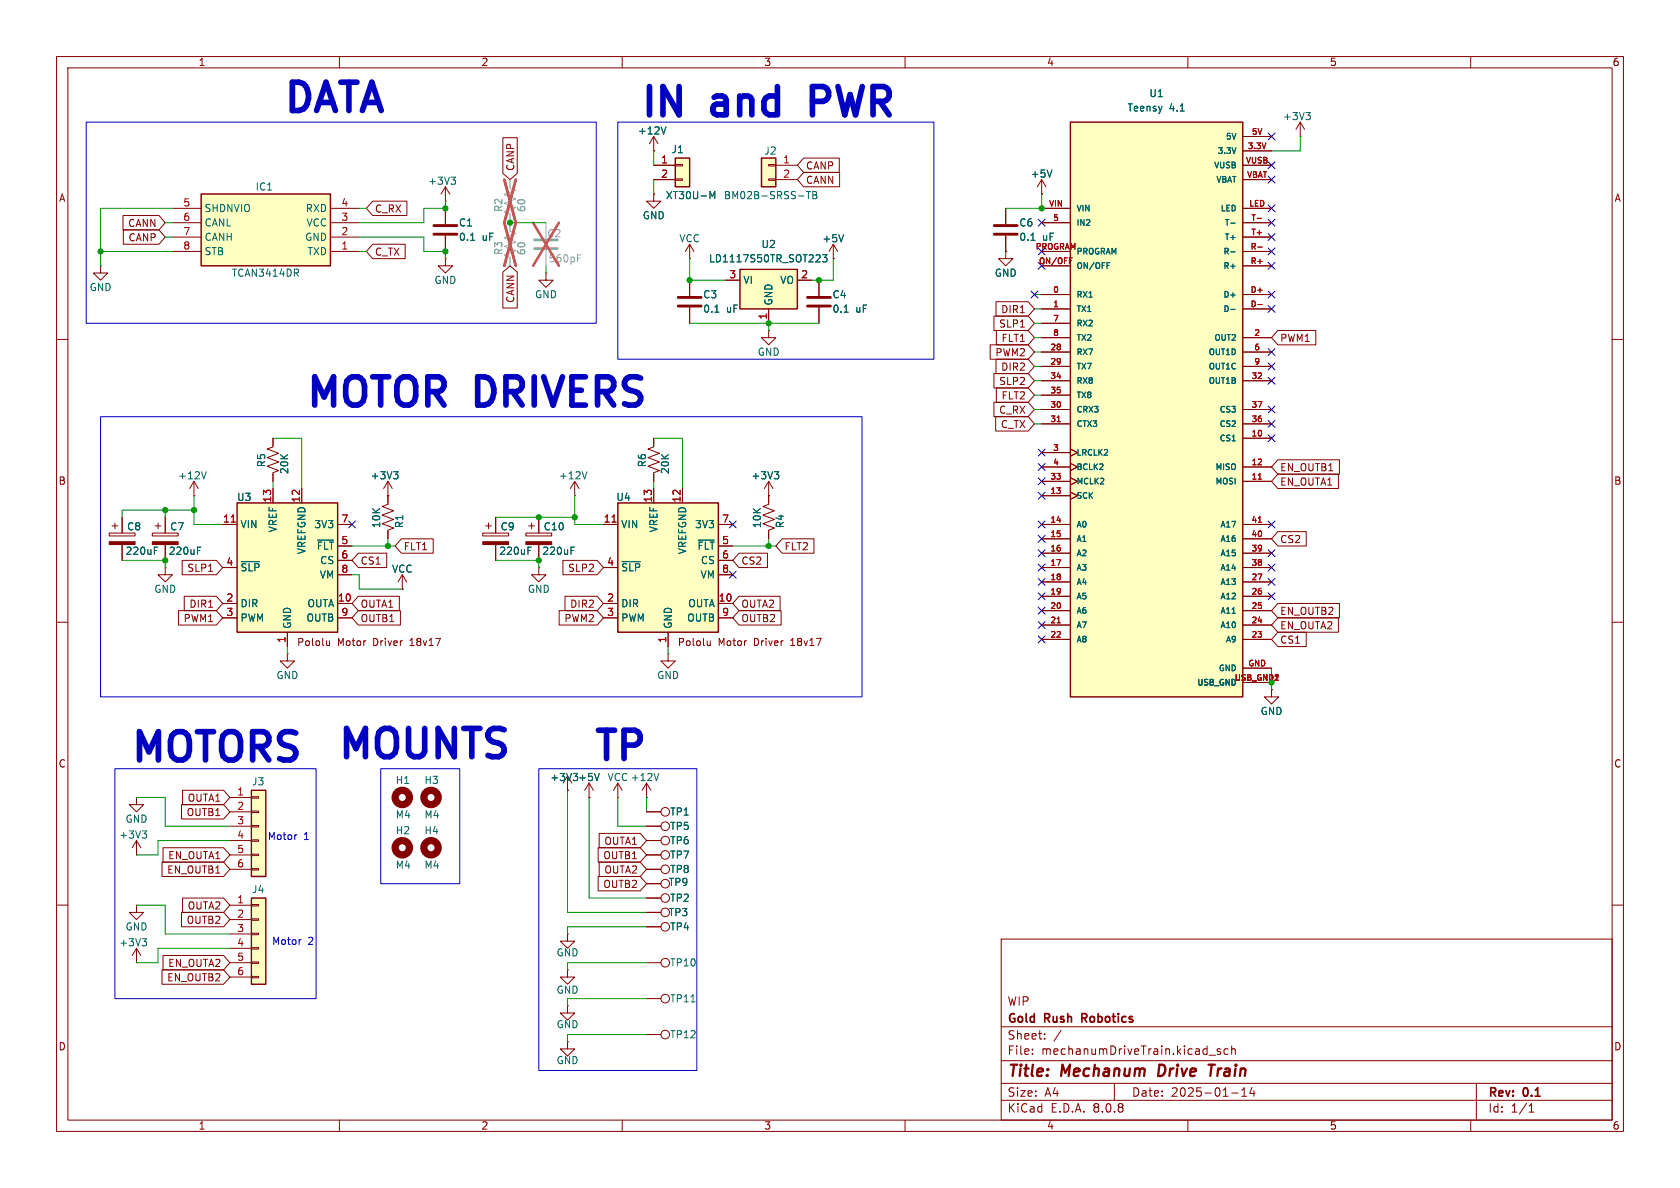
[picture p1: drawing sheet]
<svg xmlns="http://www.w3.org/2000/svg" width="297mm" height="210mm" viewBox="0 0 297 210" stroke-linecap="round" stroke-linejoin="round" font-family="sans-serif">
<g fill="none" stroke="#840000" stroke-width=".18">
<path d="M10 10h277v190h-277zM12 12h273v186h-273zM60 10v2M110 10v2M160 10v2M210 10v2M260 10v2M10 60h2M285 60h2M10 110h2M29.2 100.3v1.3h1.3l-1.3 1.3-1.3-1.3h1.3M29.2 100.3h.1"/>
<path d="M285 110h2M114.3 148.6h2.5M10 160h2M177 166h108v32h-108zM285 160h2M60 198v2M110 198v2M160 198v2M177 194.5h108M177 191.5h108M177 187.5h108M177 181.5h108"/>
<path d="M182.5 186.3v.1M182.5 185.5v.1M184.7 183.6v.1M184.7 182.8v.1M187.6 182.1l-1.3 2M197 191.5v3M210 198v2M213.7 186.5h1.2M215.7 185.5l-.3-.1-.2 .2v.2l.5 .2v.3h-.5M217.1 185.5l-.4-.1-.3 .3v.4l.1 .2h.6M217.7 185.5l.3-.1 .3 .1 .1 .9M217.7 184.9v1.5"/>
<path d="M217.7 193.2h1.2M219.5 193.8h.9M219.5 192.7l.5-.4v1.5M221.3 192.2l-.3 1.1h.9M221.7 192.8v1M260 198v2M261 191.5v6.5M270.3 196.6h.9M270.3 195.5l.4-.4v1.5"/>
<circle cx="117.6" cy="148.6" r=".76"/>
</g>
<path d="M205 188.2l-.3 2h.5M213.6 188.2h1.2M214.2 188.2l-.2 2" fill="none" stroke="#840000" stroke-width=".4"/>
<path d="M191.3 180h.5M191.8 179.2h-.5v1.5" fill="none" stroke="#840000" stroke-width=".3"/>
<circle cx="71.1" cy="141" r="1.27" fill="none" stroke="#840000" stroke-width="1.3"/>
<path d="M119.4 27.9h2.5v5.1h-2.5z" fill="#ffffc2"/>
<g fill="none" stroke="#840000" stroke-width=".18">
<path d="M115.6 26.7h.1M115.6 29.2h3.8M115.6 31.8h3.8M115.6 24.1l-.8 1.3M115.6 24.1v2.6M115.6 24.1l.7 1.3M119.4 31.6h1.2v.3h-1.2zM119.4 29.1h1.2v.2h-1.2zM121.9 45.7h.1M121.9 43.2l-.7 1.3M121.9 43.2v2.5M121.9 43.2l.8 1.3"/>
<path d="M144.8 49.5v2.8M144.8 54.4v2.8M177.8 44.5v1.2h1.3l-1.3 1.3-1.3-1.3h1.3M177.8 44.5h.1M24.1 141v1.2h1.3l-1.3 1.3-1.2-1.3h1.2M24.1 141h.1M24.1 151.1h.1M24.1 148.6l-.7 1.3M24.1 148.6v2.5M24.1 148.6l.8 1.3M100.3 165.1v1.3h1.3l-1.3 1.2-1.2-1.2h1.2M100.3 165.1h.1"/>
<path d="M114.3 170.2h2.5M114.3 163.8h2.5"/>
<circle cx="117.6" cy="163.8" r=".76"/>
<circle cx="117.6" cy="170.2" r=".76"/>
</g>
<path d="M119.4 27.9h2.5v5.1h-2.5z" fill="none" stroke="#840000" stroke-width=".25"/>
<path d="M125.5 33.9l.4 .9 .5-.9v1.2M149.2 55.2h.8M25.1 146.9h.8l-.4 .5M25.7 147.4l.2 .2v.3l-.2 .3" fill="none" stroke="#006464" stroke-width=".18"/>
<path d="M142.7 54.1h4.1M142.7 52.6h4.1" fill="none" stroke="#840000" stroke-width=".51"/>
<path d="M44.4 139.7h2.6v15.2h-2.6z" fill="#ffffc2"/>
<path d="M40.6 141h3.8M40.6 143.5h3.8M40.6 146.1h3.8M40.6 148.6h3.8M40.6 151.1h3.8M40.6 153.7h3.8M44.4 153.5h1.3v.3h-1.3zM44.4 151h1.3v.3h-1.3zM44.4 148.5h1.3v.2h-1.3zM44.4 145.9h1.3v.3h-1.3zM44.4 143.4h1.3v.2h-1.3zM44.4 140.8h1.3v.3h-1.3z" fill="none" stroke="#840000" stroke-width=".18"/>
<path d="M44.4 139.7h2.6v15.2h-2.6z" fill="none" stroke="#840000" stroke-width=".25"/>
<path d="M44.4 158.8h2.6v15.2h-2.6z" fill="#ffffc2"/>
<g fill="none" stroke="#840000" stroke-width=".18">
<path d="M177.8 36.8v2.8M177.8 41.7v2.8M135.9 87.6v1.6l-1 .3 2 .8-2 .8 2 .7-2 .8 2 .7-1 .4v1.6M44.4 159.9h1.3v.2h-1.3zM40.6 160h3.8M40.6 162.6h3.8M40.6 165.1h3.8M40.6 167.6h3.8M40.6 170.2h3.8M40.6 172.7h3.8M44.4 172.6h1.3v.2h-1.3zM44.4 170.1h1.3v.2h-1.3z"/>
<path d="M44.4 167.5h1.3v.3h-1.3zM44.4 165h1.3v.2h-1.3zM44.4 162.4h1.3v.3h-1.3z"/>
</g>
<path d="M44.4 158.8h2.6v15.2h-2.6z" fill="none" stroke="#840000" stroke-width=".25"/>
<path d="M175.8 39.9h4M175.8 41.4h4" fill="none" stroke="#840000" stroke-width=".51"/>
<path d="M182.3 42.5h.7" fill="none" stroke="#006464" stroke-width=".18"/>
<path d="M134.6 27.9h2.6v5.1h-2.6z" fill="#ffffc2"/>
<g fill="none" stroke="#840000" stroke-width=".18">
<path d="M78.7 35.6h.1M78.7 33l-.7 1.3M78.7 33v2.6M78.7 36.8v2.8M78.7 33l.8 1.3M135.9 31.6h1.3v.3h-1.3zM135.9 29.1h1.3v.2h-1.3zM137.2 29.2h3.8M137.2 31.8h3.8M78.7 45.7v1.3h1.3l-1.3 1.3-1.2-1.3h1.2M78.7 45.7h.1M78.7 41.7v2.8"/>
<path d="M96.5 48.3v1.2h1.3l-1.3 1.3-1.3-1.3h1.3M96.5 48.3h.1M115.6 77.5v1.5l-1 .4 2 .7-2 .8 2 .8-2 .7 2 .8-1 .4v1.5M85.3 94.2h4.6v.5h-4.6zM85.9 93h1M86.4 92.5v1M87.6 91.4v2.8M87.6 96.3v2.8M93 94.2h4.5v.5h-4.5zM93.5 93h1M94 92.5v1M95.2 91.4v2.8"/>
<path d="M95.2 96.3v2.8M101.6 87.6h.1M101.6 85.1l-.8 1.3M101.6 85.1v2.5M101.6 85.1l.8 1.3M95.2 100.3v1.3h1.3l-1.3 1.3-1.2-1.3h1.2M95.2 100.3h.1M100.3 139.7h.1M100.3 137.2v2.5M104.1 138.4l-.7 1.3M104.1 138.4v2.6M104.1 138.4l.8 1.3"/>
<path d="M109.2 138.4l-.7 1.3M109.2 138.4v2.6M109.2 138.4l.8 1.3M114.3 138.4l-.8 1.3M114.3 138.4v2.6M114.3 138.4l.8 1.3M104.1 141h.1M109.2 141h.1M114.3 141h.1M114.3 143.5h2.5M114.3 151.1h2.5M114.3 146.1h2.5"/>
<path d="M114.3 156.2h2.5M114.3 158.8h2.5M114.3 153.7h2.5M24.1 170.2h.1M24.1 167.6l-.7 1.3M24.1 167.6v2.6M24.1 167.6l.8 1.3M100.3 171.5v1.2h1.3l-1.3 1.3-1.2-1.3h1.2M100.3 171.5h.1M100.3 177.8v1.3h1.3l-1.3 1.2-1.2-1.2h1.2M100.3 177.8h.1M114.3 176.5h2.5"/>
<path d="M114.3 161.3h2.5M100.3 184.2v1.2h1.3l-1.3 1.3-1.2-1.3h1.2M100.3 184.2h.1M114.3 182.9h2.5"/>
<circle cx="117.6" cy="156.2" r=".76"/>
<circle cx="117.6" cy="158.7" r=".76"/>
<circle cx="117.6" cy="146" r=".76"/>
<circle cx="117.6" cy="143.5" r=".76"/>
<circle cx="117.6" cy="151.1" r=".76"/>
<circle cx="117.6" cy="153.7" r=".76"/>
<circle cx="117.6" cy="161.3" r=".76"/>
<circle cx="117.6" cy="176.5" r=".76"/>
<circle cx="117.6" cy="182.9" r=".76"/>
</g>
<path d="M134.6 27.9h2.6v5.1h-2.6z" fill="none" stroke="#840000" stroke-width=".25"/>
<g fill="none" stroke="#006464" stroke-width=".18">
<path d="M79.7 31.3h.8l-.4 .5M80.3 31.8l.2 .2v.3l-.2 .3M142.6 33.9h.7M142.9 33.9v1.2M143.7 33.9h.4l.3 .2-.3 .4 .3 .1v.3l-.2 .2h-.5zM143.7 34.5h.4M83.2 42.5h.7M93.3 97.3h.5M93.3 96.7h.6M100.9 97.3h.5M100.9 96.7h.7M103.8 83.4l-.5 1.3"/>
<path d="M116.5 136.7l-.5 1.3M25.1 165.9h.8l-.4 .5M25.7 166.4l.2 .3v.3l-.2 .2M122.2 177.1h.7"/>
</g>
<path d="M90.2 31.8v1.5l1 .4-2 .7 2 .8-2 .7 2 .8-2 .8 1 .3v3.1l1 .4-2 .7 2 .8-2 .8 2 .7-2 .8 1 .4v1.5M96.5 39.4v2.8M96.5 44.2v2.8" fill="none" stroke="#a1a1a1" stroke-width=".18"/>
<path d="M89.2 31.7l2 7.7-2 7.6M91.2 31.7l-2 7.7 2 7.6M94.2 39.4l4.6 7.6M98.8 39.4l-4.6 7.6" fill="none" stroke="#e65255" stroke-width=".46"/>
<path d="M76.7 39.9h4.1M76.7 41.4h4.1" fill="none" stroke="#840000" stroke-width=".51"/>
<g fill="#840000" stroke="#840000" stroke-width=".18">
<path d="M93 95.8h4.5v.5h-4.5z"/>
<path d="M85.3 95.8h4.6v.5h-4.6z"/>
</g>
<path d="M94.5 43.9h4.1M94.5 42.4h4.1" fill="none" stroke="#a1a1a1" stroke-width=".51"/>
<path d="M102.1 45.6h.4M102.1 45h.6" fill="none" stroke="#989898" stroke-width=".18"/>
<path d="M109.2 88.9h17.8v22.9h-17.8z" fill="#ffffc2"/>
<path d="M109.2 88.9h17.8v22.9h-17.8z" fill="none" stroke="#840000" stroke-width=".25"/>
<g fill="none" stroke="#840000" stroke-width=".18">
<path d="M184.1 34.3h.1M184.1 31.8l-.7 1.2M184.1 31.8v2.5M184.1 31.8l.8 1.2M147.3 45.7h.1M147.3 43.2l-.7 1.3M147.3 43.2v2.5M147.3 43.2l.8 1.3M68.6 87.6h.1M68.6 85.1v4.1l-1 .3 2 .8-2 .8 2 .7-2 .8 2 .7-1 .4v1.6M68.6 85.1l-.8 1.3M68.6 85.1l.7 1.3"/>
<path d="M106.7 92.7h2.5M115.6 86.4v2.5M120.6 86.4v2.5M127 92.7h2.5M127 96.5h2.5M127 99.1h2.5M106.7 106.7h2.5M106.7 109.2h2.5M106.7 100.3h2.5M118.1 111.8v2.5M125.6 113.3v.8M125.6 114l-.2 .1h-.3"/>
<path d="M127 106.7h2.5M127 109.2h2.5M127 101.6h2.5"/>
</g>
<path d="M108.2 92.3h.7" fill="none" stroke="#a90000" stroke-width=".18"/>
<path d="M186 30l-.5 1.3M149.1 41.5l-.4 1.2M69.6 83.4h.8l-.5 .5M70.1 83.9l.3 .2v.3l-.3 .3M110 99.3h3.2M123.4 95.5h2.9" fill="none" stroke="#006464" stroke-width=".18"/>
<path d="M35.6 34.3h22.8v12.7h-22.8z" fill="#ffffc2"/>
<path d="M35.6 34.3h22.8v12.7h-22.8z" fill="none" stroke="#840000" stroke-width=".25"/>
<path d="M30.5 39.4h5.1M30.5 36.8h5.1M58.4 39.4h5.1M58.4 36.8h5.1M30.5 44.5h5.1M30.5 41.9h5.1M58.4 44.5h5.1M58.4 41.9h5.1" fill="none" stroke="#840000" stroke-width=".18"/>
<path d="M52.3 48.2l.5 .6M52.7 47.7v.4" fill="none" stroke="#006464" stroke-width=".18"/>
<path d="M41.9 88.9h17.8v22.9h-17.8z" fill="#ffffc2"/>
<path d="M41.9 88.9h17.8v22.9h-17.8z" fill="none" stroke="#840000" stroke-width=".25"/>
<g fill="none" stroke="#840000" stroke-width=".18">
<path d="M115.6 34.3v1.3h1.2l-1.2 1.2-1.3-1.2h1.3M115.6 34.3h.1M17.8 47v1.3h1.2l-1.2 1.2-1.3-1.2h1.3M17.8 47h.1M48.3 77.5v1.5l-1.1 .4 2.1 .7-2.1 .8 2.1 .8-2.1 .7 2.1 .8-1 .4v1.5M19.3 94.2h4.6v.5h-4.6zM19.8 93h1M20.3 92.5v1M21.6 91.4v2.8M21.6 96.3v2.8M26.9 94.2h4.6v.5h-4.6zM27.4 93h1"/>
<path d="M27.9 92.5v1M29.2 91.4v2.8M29.2 96.3v2.8M34.3 87.6h.1M34.3 85.1l-.8 1.3M34.3 85.1v2.5M34.3 85.1l.8 1.3M39.4 92.7h2.5M48.3 86.4v2.5M53.3 86.4v2.5M59.7 92.7h2.5M59.7 96.5h2.5"/>
<path d="M59.7 99.1h2.5M39.4 106.7h2.5M39.4 109.2h2.5M39.4 100.3h2.5M50.8 111.8v2.5M58.3 113.3v.8M58.3 114l-.2 .1h-.3M59.7 106.7h2.5M59.7 109.2h2.5M59.7 101.6h2.5M71.1 104.1h.1M71.1 101.6l-.7 1.3"/>
<path d="M71.1 101.6v2.5M71.1 101.6l.8 1.3M118.1 115.6v1.2h1.3l-1.3 1.3-1.3-1.3h1.3M118.1 115.6h.1"/>
</g>
<path d="M40.9 92.3h.7" fill="none" stroke="#a90000" stroke-width=".18"/>
<path d="M27.3 97.3h.4M27.3 96.7h.6M34.9 97.3h.4M34.9 96.7h.6M36.5 83.4l-.5 1.3M42.6 99.3h3.3M56.1 95.5h2.9" fill="none" stroke="#006464" stroke-width=".18"/>
<g fill="#840000" stroke="#840000" stroke-width=".18">
<path d="M19.3 95.8h4.6v.5h-4.6z"/>
<path d="M26.9 95.8h4.6v.5h-4.6z"/>
</g>
<path d="M189.2 21.6h30.5v101.6h-30.5z" fill="#ffffc2"/>
<path d="M189.2 21.6h30.5v101.6h-30.5z" fill="none" stroke="#840000" stroke-width=".25"/>
<g fill="none" stroke="#840000" stroke-width=".18">
<path d="M184.1 39.4h5.1M184.1 36.8h5.1M219.7 39.4h5.1M219.7 24.1h5.1M219.7 36.8h5.1M219.7 31.8h5.1M219.7 29.2h5.1M219.7 26.7h5.1M229.9 24.1h.1M229.9 21.6l-.8 1.3M229.9 21.6v2.5M229.9 21.6l.7 1.3"/>
<path d="M184.1 52.1h5.1M184.1 54.6h5.1M184.1 59.7h5.1M184.1 57.2h5.1M184.1 47h5.1M184.1 44.5h5.1M219.7 52.1h5.1M219.7 54.6h5.1M219.7 59.7h5.1M219.7 47h5.1M219.7 44.5h5.1M219.7 41.9h5.1"/>
<path d="M184.1 62.2h5.1M184.1 64.8h5.1M184.1 72.4h5.1M184.1 74.9h5.1M184.1 67.3h5.1M184.1 69.9h5.1M189.2 79.4l1.3 .6-1.3 .6M219.7 77.5h5.1M219.7 62.2h5.1M219.7 64.8h5.1M219.7 72.4h5.1M219.7 74.9h5.1"/>
<path d="M219.7 67.3h5.1M184.1 85.1h5.1M184.1 82.6h5.1M184.1 87.6h5.1M184.1 92.7h5.1M184.1 95.3h5.1M184.1 97.8h5.1M184.1 80h5.1M189.2 87l1.3 .6-1.3 .7M189.2 84.5l1.3 .6-1.3 .6M189.2 81.9l1.3 .7-1.3 .6M219.7 85.1h5.1"/>
<path d="M219.7 82.6h5.1M219.7 92.7h5.1M219.7 95.3h5.1M219.7 97.8h5.1M184.1 100.3h5.1M184.1 102.9h5.1M184.1 105.4h5.1M184.1 108h5.1M184.1 110.5h5.1M184.1 113h5.1M219.7 100.3h5.1M219.7 102.9h5.1"/>
<path d="M219.7 105.4h5.1M219.7 108h5.1M219.7 110.5h5.1M219.7 113h5.1M219.7 118.1h5.1M219.7 120.7h5.1"/>
</g>
<path d="M222.2 38.6h.8M189.1 46.1h.3M189.1 45.6h.4M222.4 53.8h.7M222.4 43.7h.7M186.9 74.5h.6M222.4 84.7h.6M222.4 92.3h.6M186.9 110.1h.6" fill="none" stroke="#a90000" stroke-width=".18"/>
<path d="M230.9 19.9h.8l-.5 .5M217.6 39.4h.8M231.4 20.4l.3 .2v.3l-.3 .3M195.7 46.9h.4M195.7 46.4h.5M217.6 54.7h.8M217.6 44.5h.8M217.8 108.4h.6" fill="none" stroke="#006464" stroke-width=".18"/>
<path d="M130.8 47.6h10.2v7h-10.2z" fill="#ffffc2"/>
<path d="M130.8 47.6h10.2v7h-10.2z" fill="none" stroke="#840000" stroke-width=".25"/>
<g fill="none" stroke="#840000" stroke-width=".18">
<path d="M21.7 38.1h6.4l1.1 1.3-1.1 1.2h-6.4zM65.9 35.6h6v2.5h-6l-1.1-1.3zM78.7 36.8v2.8M88.9 24.3h2.5v6.3l-1.2 1.2-1.3-1.2zM115.6 26.7h.1M115.6 34.3h.1M115.6 29.2h3.8M115.6 31.8h3.8M142.1 30.5h6.3v2.5h-6.3l-1.1-1.2zM142.1 27.9h6.3v2.6h-6.3l-1.1-1.3zM177.8 36.8v2.8M184.1 34.3h.1"/>
<path d="M184.1 39.4h5.1M184.1 36.8h5.1M219.7 29.2h5.1M219.7 31.8h5.1M219.7 39.4h5.1M219.7 24.1h5.1M219.7 36.8h5.1M219.7 26.7h5.1M21.8 40.6h6.3l1.1 1.3-1.1 1.3h-6.3zM65.9 43.2h5.7v2.5h-5.7l-1.1-1.2zM78.7 41.7v2.8M88.9 48.1l1.3-1.1 1.2 1.1v6.4h-2.5z"/>
<path d="M121.9 49.5v2.8M121.9 54.4v2.8M128.3 49.5h2.5M135.9 58.4v1.3h1.3l-1.3 1.3-1.3-1.3h1.3M135.9 58.4h.1M135.9 54.6v2.6M141 49.5h2.5M144.8 49.5v2.8M144.8 54.4v2.8M147.3 45.7h.1M175.7 55.9h6.1l1.1 1.3-1.1 1.2h-6.1zM176.1 53.3h5.7l1.1 1.3-1.1 1.3h-5.7z"/>
<path d="M176.1 58.4h5.7l1.1 1.3-1.1 1.3h-5.7zM177.8 44.5h.1M177.8 41.7v2.8M184.1 52.1h5.1M184.1 54.6h5.1M184.1 59.7h5.1M184.1 57.2h5.1M184.1 47h5.1M184.1 44.5h5.1M219.7 52.1h5.1M219.7 54.6h5.1M219.7 59.7h5.1"/>
<path d="M219.7 47h5.1M219.7 44.5h5.1M219.7 41.9h5.1M225.9 58.4h6.7v2.6h-6.7l-1.1-1.3zM48.3 77.5v1.2M115.6 77.5v1.2M175.1 61h6.7l1.1 1.2-1.1 1.3h-6.7zM175.7 71.1h6.1l1.1 1.3-1.1 1.3h-6.1zM175.7 66h6.1l1.1 1.3-1.1 1.3h-6.1zM176 73.7h5.8l1.1 1.2-1.1 1.3h-5.8zM176.1 63.5h5.7l1.1 1.3-1.1 1.2h-5.7zM176.1 68.6h5.7l1.1 1.3-1.1 1.2h-5.7z"/>
<path d="M184.1 62.2h5.1M184.1 64.8h5.1M184.1 72.4h5.1M184.1 74.9h5.1M184.1 67.3h5.1M184.1 69.9h5.1M189.2 79.4l1.3 .6-1.3 .6M219.7 77.5h5.1M219.7 62.2h5.1M219.7 64.8h5.1M219.7 72.4h5.1M219.7 74.9h5.1"/>
<path d="M219.7 67.3h5.1M21.6 91.4v2.8M21.6 96.3v2.8M29.2 91.4v2.8M29.2 96.3v2.8M32.2 99.1h6.1l1.1 1.2-1.1 1.3h-6.1zM39.4 92.7h2.5M48.3 83.8v1.3M48.3 86.4v2.5M53.3 86.4v2.5M59.7 92.7h2.5M59.7 96.5h2.5"/>
<path d="M59.7 99.1h2.5M63.3 97.8h5.1v2.5h-5.1l-1.1-1.2zM68.6 87.6h.1M68.6 87.6v1.3M68.6 94v1.3M71 95.2h5.6v2.6h-5.6l-1.2-1.3zM87.6 91.4v2.8M87.6 96.3v2.8M95.2 91.4v2.8M95.2 96.3v2.8M99.5 99.1h6.1l1.1 1.2-1.1 1.3h-6.1zM106.7 92.7h2.5"/>
<path d="M115.6 83.8v1.3M115.6 86.4v2.5M120.6 86.4v2.5M127 92.7h2.5M127 96.5h2.5M127 99.1h2.5M130.7 97.8h5v2.5h-5l-1.2-1.2zM135.9 87.6h.1M135.9 85.1v3.8M135.9 94v1.3M135.9 85.1l-.8 1.3M135.9 85.1l.8 1.3"/>
<path d="M138.3 95.2h5.6v2.6h-5.6l-1.1-1.3zM184.1 92.7h5.1M184.1 85.1h5.1M184.1 82.6h5.1M184.1 87.6h5.1M184.1 95.3h5.1M184.1 97.8h5.1M184.1 80h5.1M189.2 87l1.3 .6-1.3 .7M189.2 84.5l1.3 .6-1.3 .6M189.2 81.9l1.3 .7-1.3 .6M219.7 92.7h5.1"/>
<path d="M219.7 85.1h5.1M219.7 82.6h5.1M219.7 95.3h5.1M219.7 97.8h5.1M225.9 83.8h10.7v2.6h-10.7l-1.1-1.3zM225.9 94h5v2.5h-5l-1.1-1.2zM225.9 81.3h10.9v2.5h-10.9l-1.1-1.2zM31.5 107.9h6.8l1.1 1.3-1.1 1.3h-6.8zM32.6 105.4h5.7l1.1 1.3-1.1 1.3h-5.7zM39.4 106.7h2.5M39.4 109.2h2.5M39.4 100.3h2.5"/>
<path d="M50.8 115.6v1.2h1.3l-1.3 1.3-1.3-1.3h1.3M50.8 115.6h.1M50.8 111.8v2.5M59.7 106.7h2.5M59.7 109.2h2.5M59.7 101.6h2.5M63.3 107.9h7.5v2.6h-7.5l-1.1-1.3zM63.3 105.4h7.3v2.6h-7.3l-1.1-1.3zM71.1 104.1h.1M98.9 107.9h6.7l1.1 1.3-1.1 1.3h-6.7zM99.9 105.4h5.7l1.1 1.3-1.1 1.3h-5.7zM106.7 106.7h2.5"/>
<path d="M106.7 109.2h2.5M106.7 100.3h2.5M118.1 111.8v2.5M127 106.7h2.5M127 109.2h2.5M127 101.6h2.5M130.7 105.4h7.2v2.6h-7.2l-1.2-1.3zM130.7 107.9h7.4v2.6h-7.4l-1.2-1.3zM184.1 100.3h5.1M184.1 102.9h5.1M184.1 105.4h5.1M184.1 108h5.1"/>
<path d="M184.1 110.5h5.1M184.1 113h5.1M219.7 100.3h5.1M219.7 102.9h5.1M219.7 105.4h5.1M219.7 108h5.1M219.7 110.5h5.1M219.7 113h5.1M219.7 118.1h5.1M225.9 106.7h10.9v2.5h-10.9l-1.1-1.2zM225.9 109.2h10.7v2.6h-10.7l-1.1-1.3zM225.9 111.8h5v2.5h-5l-1.1-1.3z"/>
<path d="M32.3 139.7h7.2l1.1 1.3-1.1 1.2h-7.2zM100.3 139.7h.1M219.7 120.7h5.1M224.8 121.9v1.3h1.3l-1.3 1.3-1.3-1.3h1.3M224.8 121.9h.1M28.6 152.4h10.9l1.1 1.3-1.1 1.2h-10.9zM28.8 149.9h10.7l1.1 1.2-1.1 1.3h-10.7zM32.1 142.2h7.4l1.1 1.3-1.1 1.3h-7.4zM32.3 158.7h7.2l1.1 1.3-1.1 1.3h-7.2zM104.1 141h.1M105.7 149.9h7.5l1.1 1.2-1.1 1.3h-7.5zM105.7 154.9h7.5l1.1 1.3-1.1 1.3h-7.5z"/>
<path d="M105.9 147.3h7.3l1.1 1.3-1.1 1.3h-7.3zM105.9 152.4h7.3l1.1 1.3-1.1 1.2h-7.3zM114.3 143.5h2.5M114.3 151.1h2.5M114.3 148.6h2.5M114.3 146.1h2.5M114.3 156.2h2.5M114.3 158.8h2.5M114.3 153.7h2.5M24.1 160v1.3h1.3l-1.3 1.3-1.2-1.3h1.2M24.1 160h.1M28.6 171.4h10.9l1.1 1.3-1.1 1.3h-10.9z"/>
<path d="M28.8 168.9h10.7l1.1 1.3-1.1 1.3h-10.7zM32.1 161.3h7.4l1.1 1.3-1.1 1.2h-7.4zM114.3 163.8h2.5M114.3 161.3h2.5"/>
</g>
<g fill="none" stroke="#006464" stroke-width=".18">
<path d="M125.5 33.9l.4 .9 .5-.9v1.2M186 30l-.5 1.3M217.6 39.4h.8M83.2 42.5h.7M126.4 55.2h.7M145.4 45h.8l-.4 .5 .3 .1v.6l-.1 .1-.6-.1M149.1 41.5l-.4 1.2M149.2 55.2h.8M182.3 42.5h.7M195.7 46.9h.4M195.7 46.4h.5M217.6 54.7h.8"/>
<path d="M217.6 44.5h.8M27.3 97.3h.4M27.3 96.7h.6M34.9 97.3h.4M34.9 96.7h.6M42.6 99.3h3.3M56.1 95.5h2.9M69.6 83.4h.8l-.5 .5M70.1 83.9l.3 .2v.3l-.3 .3M93.3 97.3h.5M93.3 96.7h.6M100.9 97.3h.5"/>
<path d="M100.9 96.7h.7M110 99.3h3.2M123.4 95.5h2.9M136.9 83.4h.8l-.4 .5M137.4 83.9l.3 .2v.3l-.3 .3M217.8 108.4h.6"/>
</g>
<path d="M119.9 54.1h4.1M119.9 52.6h4.1" fill="none" stroke="#840000" stroke-width=".51"/>
<g fill="none" stroke="#840000" stroke-width="1.3">
<circle cx="71.1" cy="149.9" r="1.27"/>
<circle cx="76.2" cy="149.9" r="1.27"/>
<circle cx="76.2" cy="141" r="1.27"/>
</g>
<path d="M15.2 21.6h90.2v35.6h-90.2zM109.2 21.6h55.9v41.9h-55.9zM17.8 73.7h134.6v49.5h-134.6zM20.3 135.9h35.6v40.6h-35.6zM67.3 135.9h14v20.3h-14zM95.2 135.9h28v53.3h-28zM52.4 147.6h.1M53.1 166.1h.1" fill="none" stroke="#0000c2" stroke-width=".18"/>
<g fill="none" stroke="#009600" stroke-width=".18">
<path d="M29.2 39.4h1.3M30.5 36.8h-12.7v10.2M63.5 36.8h1.3M78.7 35.6v1.2h-3.8v2.6h-11.4M90.2 39.4h6.3M115.6 26.7v2.5M115.6 31.8v2.5M184.1 34.3v2.5h-6.3M229.9 24.1v2.6h-5.1M17.8 44.5h12.7M29.2 41.9h1.3M63.5 44.5h1.3"/>
<path d="M63.5 41.9h11.4v2.6h3.8v1.2M96.5 47v1.3M121.9 57.2h22.9M121.9 45.7v3.8h6.4M135.9 57.2v1.2M147.3 45.7v3.8h-3.8M182.9 57.2h1.2M182.9 54.6h1.2M182.9 52.1h1.2M182.9 59.7h1.2M48.3 77.5h5v8.9M115.6 77.5h5v8.9"/>
<path d="M182.9 74.9h1.2M182.9 64.8h1.2M182.9 69.9h1.2M182.9 72.4h1.2M182.9 62.2h1.2M182.9 67.3h1.2M21.6 99.1h7.6v1.2M29.2 90.2v1.2M34.3 87.6v5.1h5.1M34.3 90.2h-12.7v1.2M48.3 85.1v1.3M62.2 96.5h7.6"/>
<path d="M68.6 95.3v1.2M87.6 91.4h14M87.6 99.1h7.6v1.2M101.6 87.6v5.1h5.1M115.6 85.1v1.3M129.5 96.5h7.7M135.9 95.3v1.2M50.8 114.3v1.3M62.2 101.6h1.3v2.5h7.6M118.1 114.3v1.3M224.8 118.1v3.8M100.3 139.7v21.6h14"/>
<path d="M24.1 141h5.1v5.1h11.4M40.6 148.6h-12.7v2.5h-3.8M104.1 141v17.8h10.2M109.2 141v5.1h5.1M114.3 141v2.5M24.1 160h5.1v5.1h11.4M40.6 167.6h-12.7v2.6h-3.8M114.3 163.8h-14v1.3M114.3 170.2h-14v1.3M114.3 176.5h-14v1.3M114.3 182.9h-14v1.3"/>
</g>
<g fill="none" stroke="#000084" stroke-width=".18">
<path d="M183.5 38.8l1.3 1.2M184.8 38.8l-1.3 1.2M224.2 36.2l1.2 1.2M224.2 23.5l1.2 1.2M224.2 28.6l1.2 1.2M224.2 31.1l1.2 1.3M224.2 38.8l1.2 1.2M225.4 36.2l-1.2 1.2M225.4 23.5l-1.2 1.2M225.4 28.6l-1.2 1.2M225.4 31.1l-1.2 1.3M225.4 38.8l-1.2 1.2"/>
<path d="M182.3 51.5l1.2 1.2M183.5 51.5l-1.2 1.2M183.5 46.4l1.3 1.2M183.5 43.8l1.3 1.3M184.8 46.4l-1.3 1.2M184.8 43.8l-1.3 1.3M224.2 43.8l1.2 1.3M224.2 41.3l1.2 1.2M224.2 51.5l1.2 1.2M224.2 54l1.2 1.2M224.2 46.4l1.2 1.2M225.4 51.5l-1.2 1.2"/>
<path d="M225.4 43.8l-1.2 1.3M225.4 41.3l-1.2 1.2M225.4 46.4l-1.2 1.2M225.4 54l-1.2 1.2M183.5 79.4l1.3 1.2M184.8 79.4l-1.3 1.2M224.2 66.7l1.2 1.2M224.2 64.2l1.2 1.2M224.2 74.3l1.2 1.2M224.2 61.6l1.2 1.2M224.2 71.8l1.2 1.2M224.2 76.9l1.2 1.2"/>
<path d="M225.4 66.7l-1.2 1.2M225.4 71.8l-1.2 1.2M225.4 64.2l-1.2 1.2M225.4 74.3l-1.2 1.2M225.4 61.6l-1.2 1.2M225.4 76.9l-1.2 1.2M61.6 92.1l1.2 1.2M62.8 92.1l-1.2 1.2M128.9 92.1l1.2 1.2M130.1 92.1l-1.2 1.2M183.5 94.6l1.3 1.3M183.5 99.7l1.3 1.2"/>
<path d="M183.5 97.2l1.3 1.2M183.5 92.1l1.3 1.2M183.5 81.9l1.3 1.3M183.5 84.5l1.3 1.2M183.5 87l1.3 1.2M184.8 94.6l-1.3 1.3M184.8 99.7l-1.3 1.2M184.8 97.2l-1.3 1.2M184.8 92.1l-1.3 1.2M184.8 81.9l-1.3 1.3M184.8 84.5l-1.3 1.2M184.8 87l-1.3 1.2"/>
<path d="M224.2 97.2l1.2 1.2M224.2 92.1l1.2 1.2M224.2 99.7l1.2 1.2M225.4 97.2l-1.2 1.2M225.4 92.1l-1.2 1.2M225.4 99.7l-1.2 1.2M128.9 101l1.2 1.2M130.1 101l-1.2 1.2M183.5 107.3l1.3 1.3M183.5 109.9l1.3 1.2M183.5 112.4l1.3 1.2M183.5 104.8l1.3 1.2"/>
<path d="M183.5 102.3l1.3 1.2M184.8 107.3l-1.3 1.3M184.8 109.9l-1.3 1.2M184.8 112.4l-1.3 1.2M184.8 104.8l-1.3 1.2M184.8 102.3l-1.3 1.2M224.2 104.8l1.2 1.2M224.2 102.3l1.2 1.2M225.4 104.8l-1.2 1.2M225.4 102.3l-1.2 1.2"/>
</g>
<path d="M222.2 38.6h.8M189.1 46.1h.3M189.1 45.6h.4M222.4 53.8h.7M222.4 43.7h.7M186.9 74.5h.6M40.9 92.3h.7M108.2 92.3h.7M222.4 84.7h.6M222.4 92.3h.6M186.9 110.1h.6" fill="none" stroke="#a90000" stroke-width=".18"/>
<path d="M90.2 31.8v1.2M90.2 38.1v2.5M90.2 45.7v1.3" fill="none" stroke="#a1a1a1" stroke-width=".18"/>
<path d="M89.2 31.7l2 7.7-2 7.6M91.2 31.7l-2 7.7 2 7.6" fill="none" stroke="#e65255" stroke-width=".46"/>
<g fill="#009600" stroke="#009600" stroke-width=".18">
<circle cx="17.8" cy="44.5" r=".46"/>
<circle cx="78.7" cy="44.5" r=".46"/>
<circle cx="29.2" cy="99.1" r=".46"/>
<circle cx="68.6" cy="96.5" r=".46"/>
<circle cx="95.2" cy="99.1" r=".46"/>
<circle cx="34.3" cy="90.2" r=".46"/>
<circle cx="29.2" cy="90.2" r=".46"/>
<circle cx="95.2" cy="91.4" r=".46"/>
<circle cx="135.9" cy="57.2" r=".46"/>
<circle cx="135.9" cy="96.5" r=".46"/>
<circle cx="144.8" cy="49.5" r=".46"/>
<circle cx="224.8" cy="120.7" r=".46"/>
<circle cx="184.1" cy="36.8" r=".46"/>
<circle cx="121.9" cy="49.5" r=".46"/>
<circle cx="90.2" cy="39.4" r=".46"/>
<circle cx="78.7" cy="36.8" r=".46"/>
<circle cx="101.6" cy="91.4" r=".46"/>
</g>
<g font-size="7" fill="#0000c2">
<text x="49.5" y="21.3">DATA</text>
<text x="126.1" y="22">and</text>
<text x="145.4" y="22">PWR</text>
<text x="53.4" y="73.3">MOTOR</text>
<text x="84.3" y="73.3">DRIVERS</text>
<text x="22.5" y="136.1">MOTORS</text>
<text x="59.1" y="135.5">MOUNTS</text>
</g>
<g font-size="7" fill="#006464">
<text x="112.6" y="22">IN</text>
<text x="104.3" y="135.8">TP</text>
</g>
<g font-size="2.8" fill="#840000">
<text x="178" y="190.9">Title:</text>
<text x="187.7" y="190.9">Mechanum</text>
<text x="205.6" y="190.9">Drive</text>
<text x="215.4" y="190.9">Train</text>
</g>
<g font-size="2.1" fill="#840000">
<text x="178" y="178">WIP</text>
<text x="178" y="184">Sheet:</text>
<text x="178" y="181.2">Gold</text>
<text x="184.7" y="181.2">Rush</text>
<text x="191.9" y="181.2">Robotics</text>
<text x="178" y="186.7">File:</text>
<text x="184.1" y="186.7">mechanumDriveTrain.kicad_sch</text>
<text x="178" y="196.9">KiCad</text>
<text x="178" y="194.1">Size:</text>
<text x="184.7" y="194.1">A4</text>
<text x="185.7" y="196.9">E.D.A.</text>
<text x="193.3" y="196.9">8.0.8</text>
<text x="200" y="194.1">Date:</text>
<text x="207" y="194.1">2025-01-14</text>
<text x="263" y="194.3">Rev:</text>
<text x="263" y="196.9">Id:</text>
<text x="267.1" y="196.9">1/1</text>
<text x="269.4" y="194.3">0.1</text>
</g>
<g font-size="1.8" fill="#840000">
<text x="35" y="11.9">1</text>
<text x="85" y="11.9">2</text>
<text x="135" y="11.9">3</text>
<text x="185" y="11.9">4</text>
<text x="235" y="11.9">5</text>
<text x="285" y="11.9">6</text>
<text x="10.3" y="35.9">A</text>
<text x="91.1" y="30.3" transform="rotate(-90 91.1 30.3)">CANP</text>
<text x="142.4" y="32.7">CANN</text>
<text x="142.4" y="30.2">CANP</text>
<text x="285.3" y="35.9">A</text>
<text x="22.6" y="40.3">CANN</text>
<text x="66.2" y="37.8">C_RX</text>
<text x="22.6" y="42.9">CANP</text>
<text x="66.2" y="45.4">C_TX</text>
<text x="91.1" y="53.6" transform="rotate(-90 91.1 53.6)">CANN</text>
<text x="176.5" y="58.1">SLP1</text>
<text x="176.9" y="55.6">DIR1</text>
<text x="175.9" y="63.2">PWM2</text>
<text x="176.9" y="65.7">DIR2</text>
<text x="177" y="60.6">FLT1</text>
<text x="226.2" y="60.6">PWM1</text>
<text x="176.5" y="68.3">SLP2</text>
<text x="177" y="70.8">FLT2</text>
<text x="176.5" y="73.3">C_RX</text>
<text x="176.8" y="75.9">C_TX</text>
<text x="226.2" y="83.5">EN_OUTB1</text>
<text x="10.3" y="85.9">B</text>
<text x="226.2" y="86">EN_OUTA1</text>
<text x="285.3" y="85.9">B</text>
<text x="33" y="101.3">SLP1</text>
<text x="63.7" y="100">CS1</text>
<text x="71.3" y="97.5">FLT1</text>
<text x="100.3" y="101.3">SLP2</text>
<text x="131" y="100">CS2</text>
<text x="138.6" y="97.5">FLT2</text>
<text x="226.2" y="96.2">CS2</text>
<text x="33.4" y="107.6">DIR1</text>
<text x="63.7" y="107.6">OUTA1</text>
<text x="100.7" y="107.6">DIR2</text>
<text x="131" y="107.6">OUTA2</text>
<text x="32.4" y="110.2">PWM1</text>
<text x="63.7" y="110.2">OUTB1</text>
<text x="99.7" y="110.2">PWM2</text>
<text x="131" y="110.2">OUTB2</text>
<text x="226.2" y="108.9">EN_OUTB2</text>
<text x="226.2" y="111.4">EN_OUTA2</text>
<text x="226.2" y="114">CS1</text>
<text x="52.4" y="114.4">Pololu</text>
<text x="59.6" y="114.4">Motor</text>
<text x="66.1" y="114.4">Driver</text>
<text x="72.8" y="114.4">18v17</text>
<text x="119.7" y="114.4">Pololu</text>
<text x="127" y="114.4">Motor</text>
<text x="133.4" y="114.4">Driver</text>
<text x="140.1" y="114.4">18v17</text>
<text x="10.3" y="135.9">C</text>
<text x="285.3" y="135.9">C</text>
<text x="33.1" y="141.9">OUTA1</text>
<text x="32.9" y="144.5">OUTB1</text>
<text x="106.7" y="149.5">OUTA1</text>
<text x="29.5" y="154.6">EN_OUTB1</text>
<text x="29.6" y="152.1">EN_OUTA1</text>
<text x="106.6" y="152.1">OUTB1</text>
<text x="106.7" y="154.6">OUTA2</text>
<text x="33.1" y="161">OUTA2</text>
<text x="106.6" y="157.2">OUTB2</text>
<text x="32.9" y="163.5">OUTB2</text>
<text x="29.5" y="173.7">EN_OUTB2</text>
<text x="29.6" y="171.1">EN_OUTA2</text>
<text x="10.3" y="185.9">D</text>
<text x="285.3" y="185.9">D</text>
<text x="35" y="199.9">1</text>
<text x="85" y="199.9">2</text>
<text x="135" y="199.9">3</text>
<text x="185" y="199.9">4</text>
<text x="235" y="199.9">5</text>
<text x="285" y="199.9">6</text>
</g>
<g font-size="1.8" fill="#006464">
<text x="203.1" y="17.4">U1</text>
<text x="112.7" y="24">+12V</text>
<text x="199.2" y="19.9">Teensy</text>
<text x="206.7" y="19.9">4.1</text>
<text x="226.7" y="21.4">+3V3</text>
<text x="118.6" y="27.3">J1</text>
<text x="135" y="27.5">J2</text>
<text x="45.1" y="33.9">IC1</text>
<text x="75.6" y="32.9">+3V3</text>
<text x="117.6" y="35.4">XT30U-M</text>
<text x="127.9" y="35.4">BM02B-SRSS-TB</text>
<text x="182.1" y="31.6">+5V</text>
<text x="36.1" y="37.7">SHDNVIO</text>
<text x="36.1" y="40.2">CANL</text>
<text x="54" y="37.7">RXD</text>
<text x="54.1" y="40.2">VCC</text>
<text x="81" y="40.2">C1</text>
<text x="113.5" y="39">GND</text>
<text x="180.1" y="40.2">C6</text>
<text x="36.1" y="42.8">CANH</text>
<text x="36.1" y="45.3">STB</text>
<text x="53.8" y="42.8">GND</text>
<text x="54.3" y="45.3">TXD</text>
<text x="81" y="42.8">0.1</text>
<text x="85.2" y="42.8">uF</text>
<text x="120" y="43">VCC</text>
<text x="125.2" y="46.6">LD1117S50TR_SOT223</text>
<text x="134.5" y="44">U2</text>
<text x="145.3" y="43">+5V</text>
<text x="180.1" y="42.8">0.1</text>
<text x="15.7" y="51.7">GND</text>
<text x="40.9" y="49.1">TCAN3414DR</text>
<text x="76.7" y="50.4">GND</text>
<text x="94.5" y="52.9">GND</text>
<text x="124.2" y="52.9">C3</text>
<text x="131.3" y="50.4">VI</text>
<text x="137.8" y="50.4">VO</text>
<text x="147.1" y="52.9">C4</text>
<text x="175.8" y="49.1">GND</text>
<text x="124.2" y="55.5">0.1</text>
<text x="128.4" y="55.5">uF</text>
<text x="136.8" y="54.1" transform="rotate(-90 136.8 54.1)">GND</text>
<text x="147.1" y="55.5">0.1</text>
<text x="151.3" y="55.5">uF</text>
<text x="133.9" y="63.1">GND</text>
<text x="47.1" y="82.7" transform="rotate(-90 47.1 82.7)">R5</text>
<text x="51.2" y="83.9" transform="rotate(-90 51.2 83.9)">20K</text>
<text x="114.4" y="82.7" transform="rotate(-90 114.4 82.7)">R6</text>
<text x="118.5" y="83.9" transform="rotate(-90 118.5 83.9)">20K</text>
<text x="31.4" y="84.9">+12V</text>
<text x="41.8" y="88.7">U3</text>
<text x="65.4" y="84.9">+3V3</text>
<text x="98.7" y="84.9">+12V</text>
<text x="108.9" y="88.7">U4</text>
<text x="132.7" y="84.9">+3V3</text>
<text x="22.4" y="94">C8</text>
<text x="30" y="94">C7</text>
<text x="42.4" y="93.6">VIN</text>
<text x="49.1" y="94.2" transform="rotate(-90 49.1 94.2)">VREF</text>
<text x="55.5" y="93.6">3V3</text>
<text x="67.4" y="93.5" transform="rotate(-90 67.4 93.5)">10K</text>
<text x="71.5" y="93.5" transform="rotate(-90 71.5 93.5)">R1</text>
<text x="88.4" y="94">C9</text>
<text x="96" y="94">C10</text>
<text x="109.7" y="93.6">VIN</text>
<text x="116.4" y="94.2" transform="rotate(-90 116.4 94.2)">VREF</text>
<text x="122.8" y="93.6">3V3</text>
<text x="134.7" y="93.5" transform="rotate(-90 134.7 93.5)">10K</text>
<text x="138.8" y="93.5" transform="rotate(-90 138.8 93.5)">R4</text>
<text x="22.1" y="98.3">220uF</text>
<text x="29.7" y="98.3">220uF</text>
<text x="42.4" y="101.2">~{SLP}</text>
<text x="54.2" y="98.1" transform="rotate(-90 54.2 98.1)">VREFGND</text>
<text x="55.9" y="97.4">~{FLT}</text>
<text x="56.5" y="99.9">CS</text>
<text x="69.2" y="101.4">VCC</text>
<text x="88.1" y="98.3">220uF</text>
<text x="95.8" y="98.3">220uF</text>
<text x="109.7" y="101.2">~{SLP}</text>
<text x="121.5" y="98.1" transform="rotate(-90 121.5 98.1)">VREFGND</text>
<text x="123.2" y="97.4">~{FLT}</text>
<text x="123.8" y="99.9">CS</text>
<text x="27.2" y="105">GND</text>
<text x="42.4" y="107.5">DIR</text>
<text x="54.3" y="107.5">OUTA</text>
<text x="56.4" y="102.5">VM</text>
<text x="93.2" y="105">GND</text>
<text x="109.7" y="107.5">DIR</text>
<text x="121.6" y="107.5">OUTA</text>
<text x="123.7" y="102.5">VM</text>
<text x="42.4" y="110.1">PWM</text>
<text x="51.7" y="111.3" transform="rotate(-90 51.7 111.3)">GND</text>
<text x="54.1" y="110.1">OUTB</text>
<text x="109.7" y="110.1">PWM</text>
<text x="119" y="111.3" transform="rotate(-90 119 111.3)">GND</text>
<text x="121.4" y="110.1">OUTB</text>
<text x="48.8" y="120.2">GND</text>
<text x="116.1" y="120.2">GND</text>
<text x="222.8" y="126.6">GND</text>
<text x="44.5" y="139">J3</text>
<text x="69.9" y="138.8">H1</text>
<text x="74.9" y="138.8">H3</text>
<text x="97.2" y="138.3">+3V3 +5V</text>
<text x="107.3" y="138.3">VCC +12V</text>
<text x="21" y="148.4">+3V3</text>
<text x="22.1" y="145.6">GND</text>
<text x="69.9" y="144.9">M4</text>
<text x="69.9" y="147.7">H2</text>
<text x="74.9" y="144.9">M4</text>
<text x="74.9" y="147.7">H4</text>
<text x="118.4" y="149.5">TP6</text>
<text x="118.4" y="144.4">TP1</text>
<text x="118.4" y="146.9">TP5</text>
<text x="69.9" y="153.8">M4</text>
<text x="74.9" y="153.8">M4</text>
<text x="118.4" y="152">TP7</text>
<text x="118.4" y="154.5">TP8</text>
<text x="44.5" y="158.1">J4</text>
<text x="118.1" y="156.8">TP9</text>
<text x="118.4" y="159.6">TP2</text>
<text x="21" y="167.5">+3V3</text>
<text x="22.1" y="164.7">GND</text>
<text x="118.1" y="162.2">TP3</text>
<text x="118.4" y="164.7">TP4</text>
<text x="98.3" y="169.3">GND</text>
<text x="118.4" y="171">TP10</text>
<text x="98.3" y="175.9">GND</text>
<text x="118.4" y="177.4">TP11</text>
<text x="98.3" y="182">GND</text>
<text x="118.4" y="183.7">TP12</text>
<text x="98.3" y="188.3">GND</text>
</g>
<g font-size="1.8" fill="#a90000">
<text x="116.8" y="29">1</text>
<text x="138.4" y="29">1</text>
<text x="116.8" y="31.5">2</text>
<text x="138.4" y="31.5">2</text>
<text x="32.3" y="36.6">5</text>
<text x="32.3" y="39.1">6</text>
<text x="32.3" y="41.7">7</text>
<text x="60.3" y="41.7">2</text>
<text x="60.3" y="39.1">3</text>
<text x="60.3" y="36.6">4</text>
<text x="32.3" y="44.2">8</text>
<text x="60.3" y="44.2">1</text>
<text x="184.3" y="42.8">uF</text>
<text x="128.8" y="49.3">3</text>
<text x="141.5" y="49.3">2</text>
<text x="135.6" y="56.6" transform="rotate(-90 135.6 56.6)">1</text>
<text x="48" y="88.9" transform="rotate(-90 48 88.9)">13</text>
<text x="53.1" y="88.9" transform="rotate(-90 53.1 88.9)">12</text>
<text x="115.3" y="88.9" transform="rotate(-90 115.3 88.9)">13</text>
<text x="120.4" y="88.9" transform="rotate(-90 120.4 88.9)">12</text>
<text x="39.3" y="92.5">11</text>
<text x="60.3" y="92.5">7</text>
<text x="106.6" y="92.5">11</text>
<text x="127.6" y="92.5">7</text>
<text x="39.9" y="100.1">4</text>
<text x="60.3" y="96.3">5</text>
<text x="60.3" y="98.8">6</text>
<text x="60.3" y="101.3">8</text>
<text x="107.2" y="100.1">4</text>
<text x="127.6" y="96.3">5</text>
<text x="127.6" y="98.8">6</text>
<text x="127.6" y="101.3">8</text>
<text x="39.9" y="106.4">2</text>
<text x="59.6" y="106.4">10</text>
<text x="107.2" y="106.4">2</text>
<text x="127" y="106.4">10</text>
<text x="39.9" y="109">3</text>
<text x="50.5" y="113.7" transform="rotate(-90 50.5 113.7)">1</text>
<text x="60.3" y="109">9</text>
<text x="107.2" y="109">3</text>
<text x="117.9" y="113.7" transform="rotate(-90 117.9 113.7)">1</text>
<text x="127.6" y="109">9</text>
<text x="41.8" y="140.7">1</text>
<text x="41.8" y="143.3">2</text>
<text x="41.8" y="145.8">3</text>
<text x="41.8" y="148.3">4</text>
<text x="41.8" y="150.9">5</text>
<text x="41.8" y="153.4">6</text>
<text x="41.8" y="159.8">1</text>
<text x="41.8" y="162.3">2</text>
<text x="41.8" y="164.8">3</text>
<text x="41.8" y="167.4">4</text>
<text x="41.8" y="169.9">5</text>
<text x="41.8" y="172.5">6</text>
</g>
<g font-size="1.8" fill="#989898">
<text x="89" y="37.6" transform="rotate(-90 89 37.6)">R2</text>
<text x="93.1" y="37.6" transform="rotate(-90 93.1 37.6)">60</text>
<text x="89" y="45.2" transform="rotate(-90 89 45.2)">R3</text>
<text x="93.1" y="45.2" transform="rotate(-90 93.1 45.2)">60</text>
<text x="96.7" y="42.1">C2</text>
<text x="96.9" y="46.6">560pF</text>
</g>
<g font-size="1.8" fill="#0000c2">
<text x="47.2" y="148.7">Motor</text>
<text x="53.7" y="148.7">1</text>
<text x="48" y="167.2">Motor</text>
<text x="54.4" y="167.2">2</text>
</g>
<g font-size="1.4" fill="#a90000">
<text x="221.2" y="23.9">5V</text>
<text x="220.2" y="29">VUSB</text>
<text x="220.5" y="26.4">3.3V</text>
<text x="220.4" y="31.5">VBAT</text>
<text x="185.4" y="36.6">VIN</text>
<text x="186.1" y="39.1">5</text>
<text x="220.7" y="36.6">LED</text>
<text x="221.1" y="41.7">T+</text>
<text x="221.1" y="39.1">T-</text>
<text x="183" y="44.2">PROGRAM</text>
<text x="183.6" y="46.7">ON/OFF</text>
<text x="221" y="46.7">R+</text>
<text x="221" y="44.2">R-</text>
<text x="186.1" y="51.8">0</text>
<text x="221" y="51.8">D+</text>
<text x="186.1" y="54.4">1</text>
<text x="186.1" y="56.9">7</text>
<text x="186.1" y="59.4">8</text>
<text x="221" y="54.4">D-</text>
<text x="221.6" y="59.4">2</text>
<text x="185.6" y="62">28</text>
<text x="185.6" y="64.5">29</text>
<text x="221.6" y="62">6</text>
<text x="221.6" y="64.5">9</text>
<text x="185.6" y="67.1">34</text>
<text x="185.6" y="69.6">35</text>
<text x="221.2" y="67.1">32</text>
<text x="185.6" y="72.1">30</text>
<text x="185.6" y="74.7">31</text>
<text x="221.2" y="77.2">10</text>
<text x="221.2" y="74.7">36</text>
<text x="221.2" y="72.1">37</text>
<text x="186.1" y="79.8">3</text>
<text x="186.1" y="82.3">4</text>
<text x="221.2" y="82.3">12</text>
<text x="185.6" y="87.4">13</text>
<text x="185.6" y="84.8">33</text>
<text x="221.2" y="84.8">11</text>
<text x="185.6" y="92.5">14</text>
<text x="185.6" y="95">15</text>
<text x="221.2" y="95">40</text>
<text x="221.2" y="92.5">41</text>
<text x="185.6" y="97.5">16</text>
<text x="185.6" y="100.1">17</text>
<text x="221.2" y="100.1">38</text>
<text x="221.2" y="97.5">39</text>
<text x="185.6" y="102.6">18</text>
<text x="185.6" y="105.2">19</text>
<text x="185.6" y="107.7">20</text>
<text x="221.2" y="107.7">25</text>
<text x="221.2" y="105.2">26</text>
<text x="221.2" y="102.6">27</text>
<text x="185.6" y="110.2">21</text>
<text x="185.6" y="112.8">22</text>
<text x="221.2" y="112.8">23</text>
<text x="221.2" y="110.2">24</text>
<text x="220.6" y="117.9">GND</text>
<text x="211.5" y="121.4">USB_GND</text>
<text x="218.2" y="120.4">USB_GND1</text>
</g>
<g font-size="1.4" fill="#006464">
<text x="214.5" y="29.9">VUSB</text>
<text x="215.2" y="27.4">3.3V</text>
<text x="216.6" y="24.9">5V</text>
<text x="214.9" y="32.5">VBAT</text>
<text x="190.2" y="40.1">IN2</text>
<text x="190.2" y="37.6">VIN</text>
<text x="215.7" y="37.6">LED</text>
<text x="216.4" y="40.1">T-</text>
<text x="190.2" y="47.7">ON/OFF</text>
<text x="190.2" y="45.2">PROGRAM</text>
<text x="216.2" y="47.7">R+</text>
<text x="216.2" y="45.2">R-</text>
<text x="216.4" y="42.6">T+</text>
<text x="190.2" y="52.8">RX1</text>
<text x="216.2" y="52.8">D+</text>
<text x="190.2" y="55.3">TX1</text>
<text x="190.2" y="57.9">RX2</text>
<text x="216.2" y="55.3">D-</text>
<text x="190.2" y="63">RX7</text>
<text x="190.2" y="65.5">TX7</text>
<text x="190.2" y="60.4">TX2</text>
<text x="213.6" y="63">OUT1D</text>
<text x="213.6" y="65.5">OUT1C</text>
<text x="214.6" y="60.4">OUT2</text>
<text x="190.2" y="68">RX8</text>
<text x="190.2" y="70.6">TX8</text>
<text x="213.6" y="68">OUT1B</text>
<text x="190.2" y="73.1">CRX3</text>
<text x="190.2" y="75.7">CTX3</text>
<text x="215.5" y="75.7">CS2</text>
<text x="215.5" y="73.1">CS3</text>
<text x="190.2" y="80.7">LRCLK2</text>
<text x="190.2" y="83.3">BCLK2</text>
<text x="214.8" y="83.3">MISO</text>
<text x="215.5" y="78.2">CS1</text>
<text x="190.2" y="88.4">SCK</text>
<text x="190.2" y="85.8">MCLK2</text>
<text x="214.8" y="85.8">MOSI</text>
<text x="190.2" y="93.4">A0</text>
<text x="190.2" y="96">A1</text>
<text x="215.6" y="96">A16</text>
<text x="215.6" y="93.4">A17</text>
<text x="190.2" y="98.5">A2</text>
<text x="190.2" y="101.1">A3</text>
<text x="215.6" y="101.1">A14</text>
<text x="215.6" y="98.5">A15</text>
<text x="190.2" y="103.6">A4</text>
<text x="190.2" y="106.1">A5</text>
<text x="215.6" y="106.1">A12</text>
<text x="215.6" y="103.6">A13</text>
<text x="190.2" y="108.7">A6</text>
<text x="190.2" y="111.2">A7</text>
<text x="190.2" y="113.8">A8</text>
<text x="215.6" y="111.2">A10</text>
<text x="215.6" y="108.7">A11</text>
<text x="216.6" y="113.8">A9</text>
<text x="215.3" y="118.8">GND</text>
</g>
</svg>
